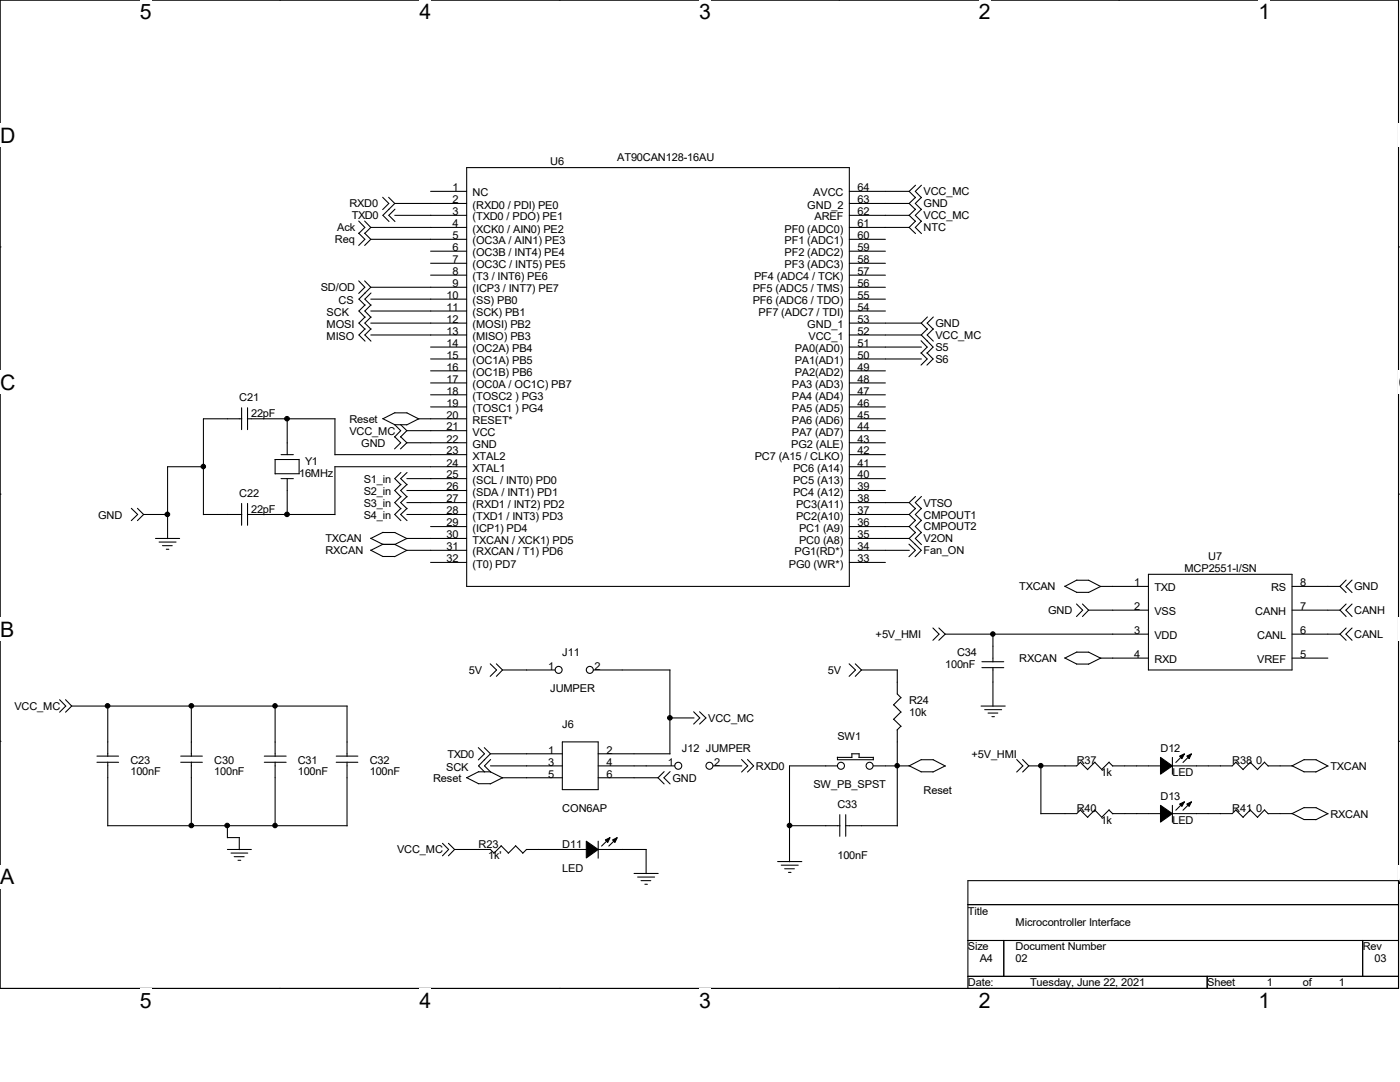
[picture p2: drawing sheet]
<svg xmlns="http://www.w3.org/2000/svg" width="279mm" height="216mm" viewBox="0 0 279 216" stroke-linecap="round" stroke-linejoin="round" font-family="sans-serif">
<path d="M0 0h279.1v197.2h-279.1z" fill="none" stroke="#000" stroke-width=".21"/>
<g fill="#fff">
<path d="M27.9 0h2.4v4.7h-2.4z"/>
<path d="M27.9 197.2h2.4v4.8h-2.4z"/>
</g>
<path d="M55.8 0h.1M55.8 197.2h.1" fill="none" stroke="#000" stroke-width=".21"/>
<g fill="#fff">
<path d="M83.7 0h2.4v4.7h-2.4z"/>
<path d="M83.7 197.2h2.4v4.8h-2.4z"/>
</g>
<path d="M111.6 0h.1M111.6 197.2h.1" fill="none" stroke="#000" stroke-width=".21"/>
<g fill="#fff">
<path d="M139.5 0h2.4v4.7h-2.4z"/>
<path d="M139.5 197.2h2.4v4.8h-2.4z"/>
</g>
<path d="M167.4 0h.1M167.4 197.2h.1" fill="none" stroke="#000" stroke-width=".21"/>
<g fill="#fff">
<path d="M195.3 0h2.4v4.7h-2.4z"/>
<path d="M195.3 197.2h2.4v4.8h-2.4z"/>
</g>
<path d="M223.3 0h.1M223.3 197.2h.1" fill="none" stroke="#000" stroke-width=".21"/>
<g fill="#fff">
<path d="M251.2 0h2.3v4.7h-2.3z"/>
<path d="M251.2 197.2h2.3v4.8h-2.3z"/>
<path d="M0 24.6h3v4.8h-3z"/>
<path d="M279.1 24.6h.3v4.8h-.3z"/>
<path d="M0 73.9h3v4.8h-3z"/>
<path d="M279.1 73.9h.3v4.8h-.3z"/>
</g>
<path d="M0 49.3h.1M279.1 49.3h.1" fill="none" stroke="#000" stroke-width=".21"/>
<g fill="#fff">
<path d="M0 123.2h2.8v4.8h-2.8z"/>
<path d="M279.1 123.2h.3v4.8h-.3z"/>
</g>
<path d="M0 98.6h.1M279.1 98.6h.1" fill="none" stroke="#000" stroke-width=".21"/>
<g fill="#fff">
<path d="M0 172.6h2.8v4.7h-2.8z"/>
<path d="M279 172.6h.4v4.7h-.4z"/>
</g>
<g fill="none" stroke="#000" stroke-width=".21">
<path d="M76.4 39.4l1.2 1.2-1.2 1.2M77.6 39.4l1.2 1.2M85.9 38.2h7.2M93.1 33.4h76.4v83.6h-76.4zM169.5 38.2h12M181.4 38.2l1.3 1.3M182.7 37l-1.3 1.2M182.7 39.4l-1.3 1.2M183.9 37l-1.2 1.2 1.2 1.3M183.9 39.4l-1.2 1.2 1.2 1.2M71.6 44.1l1.2 1.3-1.2 1.2M71.6 46.5l1.2 1.3-1.2 1.2"/>
<path d="M71.6 56l1.2 1.3-1.2 1.2M72.8 44.1l1.2 1.3M72.8 46.5l1.2 1.3M72.8 56l1.2 1.3M74 45.4l-1.2 1.2M74 47.8l-1.2 1.2M74 57.3l-2.4 2.4 1.3 1.2M74 45.4h19.1M74 47.8h19.1M74 57.3h19.1M74 59.7h19.1M74 58.5l-1.2 1.2 1.2 1.2"/>
<path d="M78.8 40.6l-2.4 2.4 1.2 1.2M78.8 43h14.3M78.8 40.6h14.3M78.8 41.7l-1.2 1.3 1.2 1.2M85.9 50.1h7.2M85.9 52.5h7.2M85.9 54.9h7.2M169.5 43h12M169.5 40.6h12M169.5 45.4h12M169.5 47.8h7.2M169.5 50.1h7.2"/>
<path d="M169.5 52.5h7.2M169.5 54.9h7.2M169.5 57.3h7.2M169.5 59.7h7.2M181.4 45.4l1.3 1.2M181.4 43l1.3 1.2M181.4 40.6l1.3 1.2M182.7 44.1l-1.3 1.3M182.7 41.7l-1.3 1.3M183.9 44.1l-1.2 1.3 1.2 1.2M183.9 41.7l-1.2 1.3 1.2 1.2M72.9 60.8l-1.3 1.3 1.3 1.2"/>
<path d="M72.9 63.2l-1.3 1.3 1.3 1.2M72.9 65.6l-1.3 1.2 1.3 1.3M74 64.5h19.1M74 62.1h19.1M74 66.8h19.1M74 60.8l-1.2 1.3 1.2 1.2M74 63.2l-1.2 1.3 1.2 1.2M74 65.6l-1.2 1.2 1.2 1.3M85.9 69.3h7.2M85.9 71.6h7.2M85.9 74h7.2M85.9 76.4h7.2"/>
<path d="M85.9 78.8h7.2M169.5 64.5h14.4M169.5 69.3h14.4M169.5 71.6h14.4M169.5 74h7.2M169.5 76.4h7.2M169.5 78.8h7.2M169.5 62.1h7.2M169.5 66.8h14.4M183.8 70.4l1.2 1.2-1.2 1.3M183.8 68l1.2 1.3-1.2 1.2M185 70.4l1.2 1.2-1.2 1.3"/>
<path d="M185 68l1.2 1.3-1.2 1.2M185.1 63.2l-1.2 1.3 1.2 1.2M185.1 65.6l-1.2 1.2 1.2 1.3M186.3 63.2l-1.3 1.3 1.3 1.2M186.3 65.6l-1.3 1.2 1.3 1.3M40.6 93.1h-7.2v14.4M48.2 81.4v4.3M48.3 83.6h-7.7v19.1h7.7M49.4 83.6h17.5M49.4 81.4v4.3M54.9 94.5h4.8M56.1 95.5h2.4"/>
<path d="M56.1 90.7h2.4M57.3 83.6v7.1M57.3 95.5v7.2M59.7 91.7h-4.8v2.9M59.7 91.7v2.8M66.8 93.1h26.3M66.8 93.1v9.6h-17.4M66.8 90.7h26.3M66.8 83.6v7.2M76.4 83.5l2.4 1.3M78.7 84.7l1.3 1.2-1.3 1.3M78.7 87.1l1.3 1.2-1.3 1.3"/>
<path d="M78.7 84.8h2.5M78.8 82.4h2.4M78.8 82.3l-2.4 1.3M79.9 84.7l1.3 1.2M79.9 87.1l1.3 1.2M80 96.6l-1.2 1.3 1.2 1.2M80 99.1l-1.2 1.2 1.2 1.2M80 94.3l-1.2 1.2 1.2 1.2M81.2 85.9l-1.3 1.3M81.2 88.3l-1.3 1.3M81.2 88.3h11.9M81.2 85.9h11.9"/>
<path d="M81.2 97.9h11.9M81.2 95.5h11.9M81.2 82.4l2.4 1.2M81.2 96.6l-1.2 1.3 1.2 1.2M81.2 99.1l-1.2 1.2 1.2 1.2M81.2 94.3l-1.2 1.2 1.2 1.2M85.9 81.2h7.2M93.1 83.6h-9.5l-2.4 1.2M169.5 83.6h7.2M169.5 88.3h7.2M169.5 81.2h7.2M169.5 85.9h7.2"/>
<path d="M169.5 97.9h7.2M169.5 95.5h7.2M169.5 93.1h7.2M169.5 90.7h7.2M182.7 99.1l-1.3 1.2M183.9 99.1l-1.2 1.2 1.2 1.2M26.2 101.4l1.3 1.3-1.3 1.2M27.4 101.4l1.3 1.3M28.7 102.7l-1.3 1.2M28.7 102.7h4.8M31 107.4h4.9M31.7 108.2h3.4"/>
<path d="M32.4 108.9h2M33.2 109.6h.5M48.2 100.5v4.3M49.4 100.5v4.3M74 107.4l2.4 1.2M74 109.8l2.4 1.2M76.4 108.6h2.4M76.4 111h2.4M76.4 106.3h2.4M76.5 106.2l-2.5 1.2M76.5 108.6l-2.5 1.2M78.8 106.3l2.4 1.2"/>
<path d="M78.8 108.6l2.4 1.3M80 101.4l-1.2 1.3 1.2 1.2M81.2 102.7h11.9M81.2 100.3h11.9M81.2 101.4l-1.2 1.3 1.2 1.2M85.9 105.1h7.2M85.9 112.2h7.2M93.1 107.4h-11.9l-2.5 1.3M93.1 109.8h-11.9l-2.5 1.3M169.5 107.4h12M169.5 105.1h12M169.5 102.7h12"/>
<path d="M169.5 100.3h12M169.5 112.2h7.2M169.5 109.8h12M181.4 108.6l1.3 1.2-1.3 1.3M181.4 100.3l1.3 1.2M181.4 107.4l1.3 1.3M181.4 105.1l1.3 1.2M181.4 102.7l1.3 1.2M182.6 108.6l1.3 1.2-1.3 1.3M182.7 103.8l-1.3 1.3M182.7 106.2l-1.3 1.2M182.7 101.4l-1.3 1.3"/>
<path d="M183.9 106.2l-1.2 1.2 1.2 1.3M183.9 103.8l-1.2 1.3 1.2 1.2M183.9 101.4l-1.2 1.3 1.2 1.2M212.5 117l2.4 1.2M214.8 118.2h2.5M214.9 115.8h2.4M214.9 115.7l-2.4 1.3M217.3 115.8l2.4 1.3M229.2 117h-9.5l-2.5 1.2M229.2 114.6h28.7v19.1h-28.7zM257.9 117h9.6M268.6 115.7l-1.2 1.3 1.2 1.2"/>
<path d="M269.8 115.7l-1.2 1.3 1.2 1.2M11.9 139.6l1.2 1.3-1.2 1.2M13.1 139.6l1.2 1.3M97.8 132.5l1.3 1.2-1.3 1.3M99.1 132.5l1.2 1.2M100.3 133.7l-1.2 1.3M100.3 133.7h10.5M118.4 133.7h15.3v16.8M169.5 132.5l1.2 1.2-1.2 1.3M170.7 132.5l1.2 1.2M171.9 133.7l-1.2 1.3M171.9 133.7h7.2"/>
<path d="M179.1 133.7v4.8l.7 .7M179.8 139.2l-1.5 1.5M186.2 125.3l1.2 1.2-1.2 1.3M187.4 125.3l1.2 1.2-1.2 1.3M188.6 126.5h40.6M196 132h4.3M196 133.2h4.3M198.2 126.5v5.6M198.2 133.2v7.7M212.5 131.3l2.4 1.2M214.8 120.5l1.3 1.3-1.3 1.2M214.8 132.5h2.5"/>
<path d="M214.9 130.1h2.4M214.9 130.1l-2.4 1.2M216 120.5l1.3 1.3M217.3 121.8l-1.3 1.2M217.3 121.8h11.9M217.3 130.1l2.4 1.3M229.2 131.3h-9.5l-2.5 1.2M257.9 121.8h9.6M257.9 126.5h9.6M257.9 131.3h7.1M268.6 120.5l-1.2 1.3 1.2 1.2M268.6 125.3l-1.2 1.2 1.2 1.3"/>
<path d="M269.8 120.5l-1.2 1.3 1.2 1.2M269.8 125.3l-1.2 1.2 1.2 1.3M0 147.9h.1M14.3 140.9l-1.2 1.2M14.3 140.9h55M19.3 152.1h4.4M19.3 150.9h4.4M21.5 140.9v10M21.5 152.1v12.7M36.1 152.1h4.3M36.1 150.9h4.3M38.2 140.9v10"/>
<path d="M38.2 152.1v12.7M52.7 152.1h4.4M52.7 150.9h4.4M54.9 140.9v10M54.9 152.1v12.7M67.1 152.1h4.3M67.1 150.9h4.3M69.3 140.9v10M69.3 152.1v12.7M93.1 155.2l2.4 1.2M95.5 149.2l1.2 1.2-1.2 1.2M95.5 156.4h2.4"/>
<path d="M95.5 154h2.4M95.5 154l-2.4 1.2M96.6 149.2l1.3 1.2M96.7 151.6l-1.2 1.2 1.2 1.3M97.9 150.4l-1.3 1.2M97.9 152.8h14.3M97.9 150.4h14.3M97.9 154l2.4 1.2M97.9 151.6l-1.2 1.2 1.2 1.3M112.2 148h7.2v9.6h-7.2zM112.2 155.2h-11.9l-2.5 1.2M119.4 152.8h15.3"/>
<path d="M119.4 150.4h14.3M119.4 155.2h12M132.5 154l-1.2 1.2 1.2 1.2M133.7 143.3h4.8M133.7 154l-1.2 1.2 1.2 1.2M138.4 142l1.3 1.3-1.3 1.2M139.6 142l1.3 1.3-1.3 1.2M142.3 152.8h5.7M148 151.6l1.2 1.2-1.2 1.3M149.2 151.6l1.2 1.2-1.2 1.3M167.1 151.1h2.9M167.1 152.8h-9.5v19.2"/>
<path d="M167.1 151.1v.5h7.2M170 150.4h1.4M170 150.4v.8M171.4 150.4v.7h2.9M174.3 151.1v.5M178.4 140.6l1.4 1.5-1.5 1.5M178.4 143.5l1.4 1.4M179.1 145.6v19.2M179.8 144.9l-.8 .8M181.4 152.8l2.5 1.2M183.8 154h2.4M183.9 151.6h2.4"/>
<path d="M183.9 151.6l-2.4 1.2h-7.2M186.2 151.6l2.5 1.3M188.6 152.8l-2.4 1.3M195.8 140.9h4.8M196.5 141.6h3.4M197.2 142.3h1.9M198 143h.5M202.9 151.6l1.2 1.2-1.2 1.3M204.1 151.6l1.2 1.2M205.3 152.8l-1.2 1.3M207.7 152.8v9.6M215.6 152.1l1.5 1.5"/>
<path d="M215.6 152.1l-.7 .7h-9.6M218.5 152.1l1.4 1.5M218.5 152.1l-1.5 1.4M221.3 152.1l.8 .8M221.4 152.1l-1.5 1.4M222 152.8h9.6M234 151.1v3.4M236.1 150.7l-1.4 1.4M237.6 150.7l-1.5 1.4M246.6 152.1l1.5 1.5M246.7 152.1l-.8 .7h-11.9M249.5 152.1l1.5 1.5"/>
<path d="M249.6 152.1l-1.5 1.4M252.3 152.1l.8 .8M252.4 152.1l-1.4 1.4M253.1 152.8h4.8M257.8 152.8l2.4 1.2h2.4M260.3 151.6h2.4M260.3 151.6l-2.4 1.2M262.6 151.6l2.4 1.3M265 152.8l-2.4 1.3M279.1 147.9h.1M21.5 164.8h47.8M45.4 169.5h4.8"/>
<path d="M45.4 164.8v2.4M45.4 167.1h2.4M46.1 170.2h3.3M46.7 170.9h2M47.5 171.7h.5M47.8 167.1v2.4M88.3 168.3l1.2 1.2-1.2 1.3M89.5 168.3l1.2 1.2M90.7 169.5l-1.2 1.3M90.7 169.5h7.2M97.8 169.5l.8 .7M100 168.7l1.5 1.5"/>
<path d="M100 168.8l-1.4 1.5M102.9 168.7l1.5 1.5M102.9 168.8l-1.5 1.5M117.1 169.5h-12l-.8 .8M119.4 169.5h9.6M119.4 167.9v3.3M121.5 167.4l-1.4 1.4M123 167.4l-1.5 1.4M126.5 174.3h4.9M127.3 175h3.3M127.9 175.7h2M128.7 176.4h.5"/>
<path d="M128.9 169.5v4.8M155.2 171.9h4.8M155.9 172.6h3.4M156.6 173.4h1.9M157.4 174.1h.5M157.6 164.8h10M167.6 162.6v4.3M168.7 164.8h10.4M168.8 162.6v4.3M193.2 175.7h85.9v21.5h-85.9zM215.6 161.6l1.5 1.5M215.6 161.6l-.7 .7h-7.2"/>
<path d="M218.5 161.6l1.4 1.5M218.5 161.6l-1.5 1.5M221.3 161.6l.8 .8M221.4 161.6l-1.5 1.5M222 162.3h9.6M234 160.7v3.4M236.1 160.2l-1.4 1.5M237.6 160.2l-1.5 1.5M246.6 161.6l1.5 1.5M246.7 161.6l-.8 .7h-11.9M249.5 161.6l1.5 1.5M249.6 161.6l-1.5 1.5"/>
<path d="M252.3 161.6l.8 .8M252.4 161.6l-1.4 1.5M253.1 162.3h4.8M257.8 162.3l2.4 1.2h2.4M260.3 161.2h2.4M260.3 161.1l-2.4 1.2M262.6 161.2l2.4 1.2M265 162.3l-2.4 1.3M193.2 180.5h85.9M193.2 187.7h85.9M193.2 194.8h85.9M200.3 187.7v7.1"/>
<path d="M240.9 194.8v2.4M271.9 187.7v7.1"/>
<circle cx="111.5" cy="133.7" r=".7"/>
<circle cx="117.7" cy="133.7" r=".7"/>
<circle cx="135.4" cy="152.8" r=".7"/>
<circle cx="141.6" cy="152.8" r=".7"/>
<circle cx="167.8" cy="152.8" r=".7"/>
<circle cx="173.5" cy="152.8" r=".7"/>
</g>
<g fill="#000" stroke="#000" stroke-width=".21">
<path d="M231.6 151.1l2.4 1.7-2.4 1.7z" fill-rule="evenodd"/>
<path d="M235.4 150.9l1-.5-.5 1z" fill-rule="evenodd"/>
<path d="M236.9 150.9l.9-.5-.5 1z" fill-rule="evenodd"/>
<path d="M117 167.9l2.4 1.6-2.4 1.7z" fill-rule="evenodd"/>
<path d="M120.8 167.6l1-.5-.5 1z" fill-rule="evenodd"/>
<path d="M122.3 167.6l.9-.5-.5 1z" fill-rule="evenodd"/>
<path d="M231.6 160.7l2.4 1.6-2.4 1.7z" fill-rule="evenodd"/>
<path d="M235.4 160.4l1-.4-.5 .9z" fill-rule="evenodd"/>
<path d="M236.9 160.4l.9-.4-.5 .9z" fill-rule="evenodd"/>
<circle cx="40.6" cy="93.1" r=".44"/>
<circle cx="57.3" cy="83.5" r=".46"/>
<circle cx="33.4" cy="102.6" r=".46"/>
<circle cx="57.3" cy="102.6" r=".46"/>
<circle cx="198.1" cy="126.5" r=".44"/>
<circle cx="21.5" cy="140.8" r=".46"/>
<circle cx="38.2" cy="140.8" r=".46"/>
<circle cx="54.9" cy="140.8" r=".44"/>
<circle cx="133.7" cy="143.2" r=".46"/>
<circle cx="179" cy="152.8" r=".44"/>
<circle cx="207.7" cy="152.8" r=".44"/>
<circle cx="38.2" cy="164.7" r=".46"/>
<circle cx="45.3" cy="164.7" r=".46"/>
<circle cx="54.9" cy="164.7" r=".44"/>
<circle cx="157.6" cy="164.7" r=".46"/>
</g>
<g font-size="4.2">
<text x="27.9" y="3.8">5</text>
<text x="83.7" y="3.8">4</text>
<text x="139.5" y="3.8">3</text>
<text x="195.3" y="3.8">2</text>
<text x="251.2" y="3.8">1</text>
<text x="0" y="28.4">D</text>
<text x="0" y="77.7">C</text>
<text x="279.1" y="77.7">C</text>
<text x="0" y="127">B</text>
<text x="0" y="176.4">A</text>
<text x="279.1" y="176.4">A</text>
<text x="27.9" y="201">5</text>
<text x="83.7" y="201">4</text>
<text x="139.5" y="201">3</text>
<text x="195.3" y="201">2</text>
<text x="251.2" y="201">1</text>
</g>
<g font-size="2.2">
<text x="109.8" y="33">U6</text>
<text x="123.2" y="32.1">AT90CAN128-16AU</text>
<text x="69.7" y="41.4">RXD0</text>
<text x="90.3" y="38.1">1</text>
<text x="90.3" y="40.6">2</text>
<text x="94.3" y="39.2">NC</text>
<text x="94.3" y="41.6">(RXD0 / PDI) PE0</text>
<text x="161.1" y="41.6">GND_2</text>
<text x="162.3" y="39.2">AVCC</text>
<text x="171.2" y="38.1">64</text>
<text x="171.2" y="40.6">63</text>
<text x="184.3" y="39">VCC_MC</text>
<text x="184.3" y="41.4">GND</text>
<text x="67.3" y="46.1">Ack</text>
<text x="70.2" y="43.8">TXD0</text>
<text x="90.3" y="47.7">5</text>
<text x="90.3" y="42.9">3</text>
<text x="90.3" y="45.3">4</text>
<text x="94.3" y="44">(TXD0 / PDO) PE1</text>
<text x="94.3" y="46.4">(XCK0 / AIN0) PE2</text>
<text x="156.6" y="46.4">PF0 (ADC0)</text>
<text x="162.6" y="44">AREF</text>
<text x="171.2" y="42.9">62</text>
<text x="171.2" y="45.3">61</text>
<text x="171.2" y="47.7">60</text>
<text x="184.3" y="46.1">NTC</text>
<text x="184.3" y="43.8">VCC_MC</text>
<text x="66.8" y="48.6">Req</text>
<text x="90.3" y="50.1">6</text>
<text x="90.3" y="52.5">7</text>
<text x="94.3" y="48.8">(OC3A / AIN1) PE3</text>
<text x="94.3" y="51.1">(OC3B / INT4) PE4</text>
<text x="94.3" y="53.6">(OC3C / INT5) PE5</text>
<text x="156.6" y="48.8">PF1 (ADC1)</text>
<text x="156.6" y="51.1">PF2 (ADC2)</text>
<text x="156.6" y="53.6">PF3 (ADC3)</text>
<text x="171.2" y="50.1">59</text>
<text x="171.2" y="52.5">58</text>
<text x="64" y="58.1">SD/OD</text>
<text x="89.1" y="59.6">10</text>
<text x="90.3" y="57.3">9</text>
<text x="90.3" y="54.9">8</text>
<text x="94.3" y="58.3">(ICP3 / INT7) PE7</text>
<text x="94.3" y="55.9">(T3 / INT6) PE6</text>
<text x="150.2" y="58.3">PF5 (ADC5 / TMS)</text>
<text x="150.5" y="55.9">PF4 (ADC4 / TCK)</text>
<text x="171.2" y="54.9">57</text>
<text x="171.2" y="57.3">56</text>
<text x="171.2" y="59.6">55</text>
<text x="65.2" y="63.1">SCK</text>
<text x="65.2" y="65.5">MOSI</text>
<text x="67.6" y="60.7">CS</text>
<text x="89.1" y="64.4">12</text>
<text x="89.1" y="62">11</text>
<text x="94.3" y="65.5">(MOSI) PB2</text>
<text x="94.3" y="63.1">(SCK) PB1</text>
<text x="94.3" y="60.7">(SS) PB0</text>
<text x="150.2" y="60.7">PF6 (ADC6 / TDO)</text>
<text x="151.4" y="63.1">PF7 (ADC7 / TDI)</text>
<text x="161.1" y="65.5">GND_1</text>
<text x="171.2" y="64.4">53</text>
<text x="171.2" y="62">54</text>
<text x="186.7" y="65.3">GND</text>
<text x="65.2" y="67.9">MISO</text>
<text x="89.1" y="66.8">13</text>
<text x="89.1" y="71.6">15</text>
<text x="89.1" y="69.2">14</text>
<text x="94.3" y="67.9">(MISO) PB3</text>
<text x="94.3" y="70.3">(OC2A) PB4</text>
<text x="158.6" y="70.3">PA0(AD0)</text>
<text x="161.4" y="67.9">VCC_1</text>
<text x="171.2" y="69.2">51</text>
<text x="171.2" y="71.6">50</text>
<text x="171.2" y="66.8">52</text>
<text x="186.7" y="67.6">VCC_MC</text>
<text x="186.7" y="70">S5</text>
<text x="89.1" y="76.4">17</text>
<text x="89.1" y="74">16</text>
<text x="94.3" y="77.4">(OC0A / OC1C) PB7</text>
<text x="94.3" y="72.6">(OC1A) PB5</text>
<text x="94.3" y="75">(OC1B) PB6</text>
<text x="158" y="77.4">PA3 (AD3)</text>
<text x="158.6" y="72.6">PA1(AD1)</text>
<text x="158.6" y="75">PA2(AD2)</text>
<text x="171.2" y="74">49</text>
<text x="171.2" y="76.4">48</text>
<text x="186.7" y="72.4">S6</text>
<text x="47.8" y="80.1">C21</text>
<text x="50.1" y="83.2">22pF</text>
<text x="89.1" y="83.5">20</text>
<text x="89.1" y="81.2">19</text>
<text x="89.1" y="78.7">18</text>
<text x="94.3" y="82.2">(TOSC1 ) PG4</text>
<text x="94.3" y="79.8">(TOSC2 ) PG3</text>
<text x="158" y="79.8">PA4 (AD4)</text>
<text x="158" y="82.2">PA5 (AD5)</text>
<text x="171.2" y="78.7">47</text>
<text x="171.2" y="81.2">46</text>
<text x="171.2" y="83.5">45</text>
<text x="69.7" y="86.7">VCC_MC</text>
<text x="69.7" y="84.4">Reset</text>
<text x="72.1" y="89.2">GND</text>
<text x="89.1" y="88.3">22</text>
<text x="89.1" y="85.9">21</text>
<text x="94.3" y="89.4">GND</text>
<text x="94.3" y="84.6">RESET*</text>
<text x="94.3" y="87">VCC</text>
<text x="157.9" y="89.4">PG2 (ALE)</text>
<text x="158" y="84.6">PA6 (AD6)</text>
<text x="158" y="87">PA7 (AD7)</text>
<text x="171.2" y="85.9">44</text>
<text x="171.2" y="88.3">43</text>
<text x="59.7" y="95.1">16MHz</text>
<text x="60.9" y="92.7">Y1</text>
<text x="89.1" y="93.1">24</text>
<text x="89.1" y="90.7">23</text>
<text x="89.1" y="95.5">25</text>
<text x="94.3" y="94.1">XTAL1</text>
<text x="94.3" y="91.7">XTAL2</text>
<text x="150.6" y="91.7">PC7 (A15 / CLKO)</text>
<text x="158.3" y="94.1">PC6 (A14)</text>
<text x="171.2" y="95.5">40</text>
<text x="171.2" y="93.1">41</text>
<text x="171.2" y="90.7">42</text>
<text x="47.8" y="99.1">C22</text>
<text x="72.6" y="98.7">S2_in</text>
<text x="72.6" y="101.1">S3_in</text>
<text x="72.6" y="96.3">S1_in</text>
<text x="89.1" y="100.2">27</text>
<text x="89.1" y="97.8">26</text>
<text x="94.3" y="101.3">(RXD1 / INT2) PD2</text>
<text x="94.3" y="96.5">(SCL / INT0) PD0</text>
<text x="94.3" y="98.9">(SDA / INT1) PD1</text>
<text x="158.3" y="98.9">PC4 (A12)</text>
<text x="158.3" y="96.5">PC5 (A13)</text>
<text x="158.9" y="101.3">PC3(A11)</text>
<text x="171.2" y="100.2">38</text>
<text x="171.2" y="97.8">39</text>
<text x="184.3" y="101.1">VTSO</text>
<text x="19.6" y="103.5">GND</text>
<text x="50.1" y="102.3">22pF</text>
<text x="72.6" y="103.5">S4_in</text>
<text x="89.1" y="107.4">30</text>
<text x="89.1" y="105">29</text>
<text x="89.1" y="102.6">28</text>
<text x="94.3" y="106.1">(ICP1) PD4</text>
<text x="94.3" y="103.7">(TXD1 / INT3) PD3</text>
<text x="158.9" y="103.7">PC2(A10)</text>
<text x="159.5" y="106.1">PC1 (A9)</text>
<text x="171.2" y="107.4">35</text>
<text x="171.2" y="105">36</text>
<text x="171.2" y="102.6">37</text>
<text x="184.3" y="105.8">CMPOUT2</text>
<text x="184.3" y="103.5">CMPOUT1</text>
<text x="64.9" y="108.2">TXCAN</text>
<text x="64.9" y="110.6">RXCAN</text>
<text x="89.1" y="109.8">31</text>
<text x="89.1" y="112.2">32</text>
<text x="94.3" y="108.5">TXCAN / XCK1) PD5</text>
<text x="94.3" y="110.8">(RXCAN / T1) PD6</text>
<text x="94.3" y="113.2">(T0) PD7</text>
<text x="157.4" y="113.2">PG0 (WR*)</text>
<text x="158.6" y="110.8">PG1(RD*)</text>
<text x="159.5" y="108.5">PC0 (A8)</text>
<text x="171.2" y="112.2">33</text>
<text x="171.2" y="109.8">34</text>
<text x="184.3" y="108.2">V2ON</text>
<text x="184.3" y="110.6">Fan_ON</text>
<text x="241.1" y="111.8">U7</text>
<text x="203.4" y="117.8">TXCAN</text>
<text x="226.4" y="117">1</text>
<text x="230.4" y="118">TXD</text>
<text x="236.4" y="114.2">MCP2551-I/SN</text>
<text x="253.7" y="118">RS</text>
<text x="259.5" y="117">8</text>
<text x="270.3" y="117.8">GND</text>
<text x="209.2" y="122.6">GND</text>
<text x="226.4" y="121.7">2</text>
<text x="230.4" y="122.8">VSS</text>
<text x="250.5" y="122.8">CANH</text>
<text x="259.5" y="121.7">7</text>
<text x="270.3" y="122.6">CANH</text>
<text x="112.2" y="130.9">J11</text>
<text x="174.7" y="127.3">+5V_HMI</text>
<text x="191" y="130.9">C34</text>
<text x="226.4" y="126.5">3</text>
<text x="226.4" y="131.3">4</text>
<text x="230.4" y="127.5">VDD</text>
<text x="250.9" y="127.5">CANL</text>
<text x="259.5" y="131.3">5</text>
<text x="259.5" y="126.5">6</text>
<text x="270.3" y="127.3">CANL</text>
<text x="93.6" y="134.5">5V</text>
<text x="109.4" y="133.6">1</text>
<text x="118.7" y="133.6">2</text>
<text x="165.2" y="134.5">5V</text>
<text x="188.6" y="133.3">100nF</text>
<text x="203.4" y="132.1">RXCAN</text>
<text x="230.4" y="132.3">RXD</text>
<text x="250.9" y="132.3">VREF</text>
<text x="2.9" y="141.6">VCC_MC</text>
<text x="109.8" y="138.1">JUMPER</text>
<text x="181.4" y="140.5">R24</text>
<text x="181.4" y="142.9">10k</text>
<text x="112.2" y="145.2">J6</text>
<text x="141.3" y="144.1">VCC_MC</text>
<text x="167.1" y="147.6">SW1</text>
<text x="26" y="152.4">C23</text>
<text x="26" y="154.6">100nF</text>
<text x="42.8" y="152.4">C30</text>
<text x="42.8" y="154.6">100nF</text>
<text x="59.4" y="152.4">C31</text>
<text x="59.4" y="154.6">100nF</text>
<text x="73.8" y="152.4">C32</text>
<text x="73.8" y="154.6">100nF</text>
<text x="86.4" y="156">Reset</text>
<text x="89.1" y="153.8">SCK</text>
<text x="89.3" y="151.2">TXD0</text>
<text x="109.4" y="150.4">1</text>
<text x="109.4" y="152.8">3</text>
<text x="109.4" y="155.1">5</text>
<text x="121" y="150.4">2</text>
<text x="121" y="152.8">4</text>
<text x="121" y="155.1">6</text>
<text x="133.3" y="152.8">1</text>
<text x="134.2" y="156">GND</text>
<text x="136.1" y="150">J12 JUMPER</text>
<text x="142.5" y="152.8">2</text>
<text x="150.9" y="153.6">RXD0</text>
<text x="193.9" y="151.2">+5V_HMI</text>
<text x="214.9" y="152.4">R37</text>
<text x="219.7" y="154.8">1k</text>
<text x="231.6" y="150">D12</text>
<text x="234" y="154.8">LED</text>
<text x="245.9" y="152.4">R38 0</text>
<text x="265.5" y="153.6">TXCAN</text>
<text x="112.2" y="162">CON6AP</text>
<text x="162.3" y="157.2">SW_PB_SPST</text>
<text x="167.1" y="161.2">C33</text>
<text x="184.3" y="158.4">Reset</text>
<text x="214.9" y="162">R40</text>
<text x="231.6" y="159.6">D13</text>
<text x="245.9" y="162">R41 0</text>
<text x="219.7" y="164.3">1k</text>
<text x="234" y="164.3">LED</text>
<text x="265.5" y="163.2">RXCAN</text>
<text x="79.2" y="170.3">VCC_MC</text>
<text x="95.5" y="169.1">R23</text>
<text x="97.4" y="171.5">1k'</text>
<text x="112.2" y="169.1">D11</text>
<text x="112.2" y="173.9">LED</text>
<text x="167.1" y="171.5">100nF</text>
<text x="193.2" y="182.5">Title</text>
<text x="202.7" y="184.9">Microcontroller Interface</text>
<text x="193.2" y="189.7">Size</text>
<text x="202.7" y="189.7">Document Number</text>
<text x="271.9" y="189.7">Rev</text>
<text x="193.2" y="196.8">Date:</text>
<text x="195.5" y="192">A4</text>
<text x="202.7" y="192">02</text>
<text x="205.6" y="196.8">Tuesday, June 22, 2021</text>
<text x="240.9" y="196.8">Sheet</text>
<text x="252.9" y="196.8">1</text>
<text x="260" y="196.8">of</text>
<text x="267.2" y="196.8">1</text>
<text x="274.3" y="192">03</text>
</g>
</svg>
